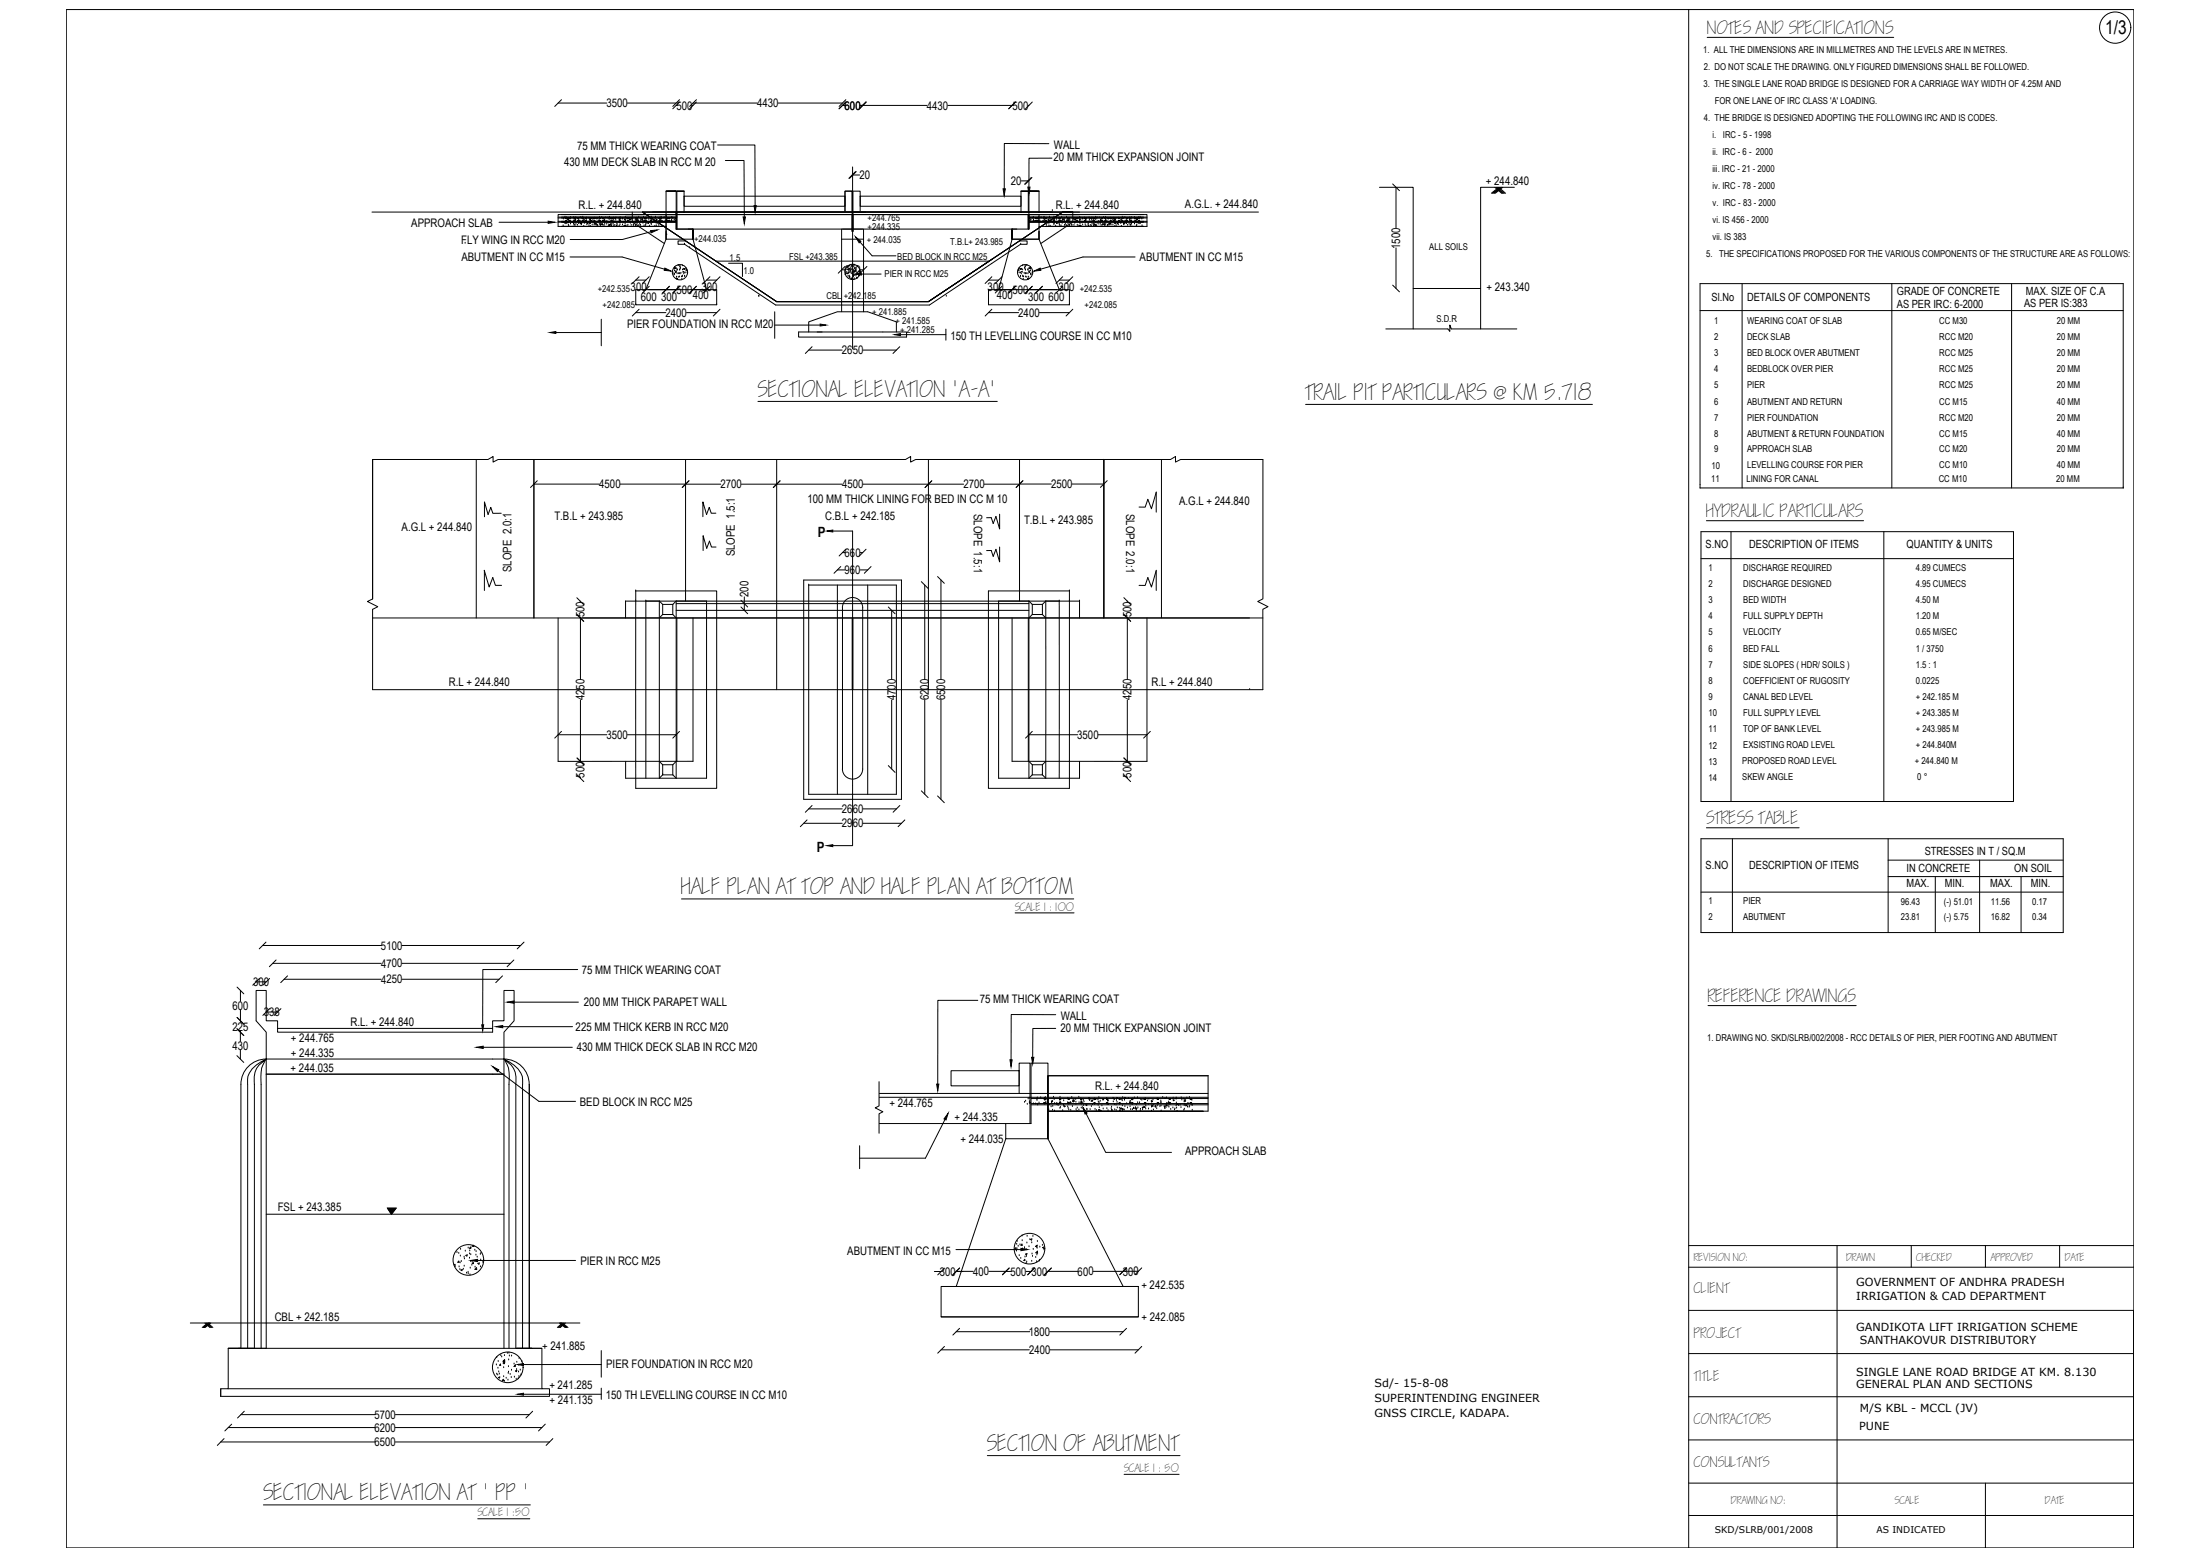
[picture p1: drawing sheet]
<svg xmlns="http://www.w3.org/2000/svg" width="1189mm" height="841mm" viewBox="0 0 1189 841" stroke-linecap="round" stroke-linejoin="round" font-family="sans-serif">
<!-- layer: MAIN -->
<g fill="none" stroke="#000" stroke-width=".54">
<path d="M913 5v831M923 20h100M302 56h26M303 54l-3 3M339 56h26M365 57h1M367 55l-3 4M367 54l-3 3M374 57h.1M374 56h35M376 55l-3 4M376 54l-3 3"/>
<path d="M421 56h34M455 57h2M457 55l-4 4M457 54l-4 3M465 57h36M468 55l-4 4M512 57h35M549 55l-4 4M556 57h.1M558 55l-4 4M388 78h20v33M567 78h-24v24"/>
<path d="M392 87h10v30M461 95h4M461 90v98M462 93l-3 3M463 93l-4 3M552 98h4M557 96l-3 4M558 96l-4 4M568 85h-12v16M753 99l3 4M201 115h479M302 117h64"/>
<path d="M302 118h63M302 120h63M303 116h158M304 118h.1M305 117h.1M306 120h.1M306 118h.1M307 118h.1M307 119v-1v1zM307 120h.1M308 118h.1M308 117h.1"/>
<path d="M310 120h.1M310 119h.1M310 118h.1M311 118h.1M312 120h.1M313 119h.1M313 119v1zM313 120h.1M314 118h.1M314 120h.1M315 117h.1M316 119h.1"/>
<path d="M317 118h.1M318 118h.1M319 119h.1M320 118h.1M320 120h.1M320 119h.1M321 120h.1M321 118h.1M322 118h.1M323 118h.1M323 119h.1M324 119h.1"/>
<path d="M324 117h.1M325 118h.1M326 118h.1M326 120h.1M326 119h.1M326 119h1zM327 119h.1M327 118h.1M328 120h.1M329 117h.1M329 118h.1M330 119h.1"/>
<path d="M330 118h.1M331 117h.1M331 119h.1M332 118h.1M332 120h.1M333 118h.1M333 119h.1M334 120h1zM335 119h.1M335 120h.1M335 118h.1M336 118h.1"/>
<path d="M337 119h.1M338 119h.1M338 117h.1M338 118h.1M339 118h.1M340 118h.1M340 120h.1M340 119h.1M340 118v1zM341 119h.1M341 118v-1zM341 118h.1"/>
<path d="M342 118h.1M342 115v5l17 12M343 119h.1M344 118h.1M344 119h.1M345 119h.1M345 117h.1M346 120h.1M346 119h.1M346 118h.1M347 118v1M347 119h.1"/>
<path d="M347 115l73 48M347 116h-9h9M347 118v1zM348 117h.1M348 119h.1M349 119h.1M349 118h.1M351 119h.1M352 119h.1M352 117h.1M352 118h.1M352 119v1z"/>
<path d="M353 120v-1zM353 115h216M354 120h.1M354 118h.1M354 117h.1M355 119h.1M356 120h.1M357 119h.1M357 117h.1M357 118h.1M357 120h.1M358 120h.1"/>
<path d="M359 117h.1M360 119h.1M360 116v13h14l8 27M360 120h.1M360 118h.1M361 120h.1M361 103h4h-5v26l-11 27M363 119h.1M363 118h.1M364 120h.1M364 119h.1M365 119h.1"/>
<path d="M365 115v9h9v5v-5M365 103h-5h5v13h-63v6h58M366 103h4h-4v21M370 106h87v5h-87zM370 103v12M461 114v-11h-4v11v-11h4v22M461 116v9M461 103h4v11M461 116h157M465 106h87v5h-87zM552 103v12M556 103h-4h4v12"/>
<path d="M556 116v8M556 117h64M556 116v8h-9M556 103h5h-5v13M556 116h64v6h-59M556 118h64M556 120h64M557 119h.1M558 120h.1M558 118h.1M558 119h.1M559 119h.1"/>
<path d="M560 120h.1M560 103h-4h5v12M561 120h.1M561 118h.1M561 120h1M561 116v13h-14M562 119h.1M563 117h.1M564 120h.1M564 118h.1M564 117h.1M564 119h.1"/>
<path d="M565 120h.1M566 119h1zM566 119h.1M567 119h.1M567 117h.1M567 118h.1M568 120h.1M568 119l1 1h-1zM569 114h.1M569 119l1 1zM569 119h.1M569 118h.1"/>
<path d="M570 117h.1M570 119h.1M571 119h.1M572 118h.1M572 119h.1M573 119h.1M574 117h.1M574 118l1 1h-1zM574 116h9h-9M574 119h.1M574 118v1M575 118h.1"/>
<path d="M575 120h.1M575 119h.1M576 117h.1M576 119h.1M577 118h.1M577 119h.1M578 119h.1M578 118h.1M579 120h.1M580 118h.1M580 115v5l-18 12M580 117v1z"/>
<path d="M581 119h.1M581 118v1zM581 120h.1M582 118h.1M583 118h.1M583 119h.1M583 115h-9h6h-6l-72 48M583 117h.1M584 119h.1M585 118h.1M586 118h.1M586 120h.1"/>
<path d="M587 120h.1M587 119h.1M589 118h.1M589 119h.1M589 120h.1M590 118h.1M590 117h.1M590 119h.1M592 118h.1M592 119h.1M592 117h.1M593 118h.1"/>
<path d="M593 117h.1M594 120h.1M594 118h.1M595 119h.1M596 118h.1M596 120h.1M597 117h.1M597 119h.1M598 119h.1M599 118h.1M600 118h.1M600 120h.1"/>
<path d="M601 119h.1M601 120h.1M601 118h.1M602 119h.1M602 119h1zM603 119h.1M603 118h.1M604 118h.1M606 119h.1M606 117h.1M607 118h.1M608 120h.1"/>
<path d="M608 118h.1M608 119l1 1zM609 119h.1M609 120h.1M610 118h.1M610 118h1zM611 118h.1M611 119h.1M612 120h.1M613 117h.1M613 118h.1M614 118h.1"/>
<path d="M614 120h.1M614 118l1 1zM615 118h.1M616 119v1zM616 117h.1M617 118h.1M745 101h19v77M754 101v22M806 104l4-3 4 3M808 101l4 3M808 101l4 4M809 101l4 3"/>
<path d="M811 101l-4 3M812 101l-4 3M818 101h-18v77M251 131h.1M270 120h26M304 120h.1M304 122h.1M305 121h.1M306 121h.1M307 122h.1M308 139h28l23 6M308 121h.1"/>
<path d="M309 120h.1M310 122h.1M310 121h.1M311 121h.1M311 122h.1M312 122h.1M313 121h.1M314 121h.1M314 121v-1zM315 122h.1M316 120h.1M316 121h.1"/>
<path d="M317 120h.1M317 121h.1M318 121h.1M318 120h.1M318 122h.1M319 120v1l-1-1zM319 121h.1M319 122h.1M320 121h.1M321 121h.1M322 121h.1M322 122h.1"/>
<path d="M323 122h.1M324 121h.1M324 121h1zM324 122h.1M324 120h.1M325 121h.1M326 122h.1M327 121h.1M328 121h.1M329 121h.1M329 122h.1M329 120h.1"/>
<path d="M330 121h.1M330 122h1M331 121h.1M332 122h.1M333 122h.1M333 121h.1M335 122h.1M335 121h.1M336 121h.1M337 120h.1M337 122h.1M338 122h.1"/>
<path d="M338 121h.1M338 120h.1M339 122h.1M341 121h.1M341 122h.1M342 120h1zM342 122h.1M343 122h.1M343 120h.1M344 121h.1M345 122h.1M345 122h1"/>
<path d="M346 121h.1M346 122h.1M347 121h.1M348 122h.1M349 122h.1M349 121h.1M350 121h.1M351 121h.1M351 120h.1M351 122h.1M352 125l-16 4h-28M352 121h.1"/>
<path d="M353 120h.1M354 122h.1M355 121h.1M355 122h.1M356 122h.1M360 122h-57h57M360 127h.1M370 132h.1M371 130h-5v2h4M372 124h178M373 134h.1M455 124v44"/>
<path d="M455 129h12M465 131l6 7h13M467 124v44M536 140l-34 23 72-48h-227l73 48M547 124v5v-5M547 129h14v-4v4l11 27M547 129l-7 27M551 130h4v2h-4l-49 33h-83l-49-33M552 132h.1M565 122h.1M566 121h.1M567 122h.1"/>
<path d="M567 121h.1M568 122h.1M569 120h.1M569 121h.1M570 121h.1M570 122h.1M571 120h.1M571 121h.1M572 121h.1M573 122h.1M574 121h.1M575 122h.1"/>
<path d="M576 122h.1M576 121h.1M577 121h.1M578 121h.1M578 120h.1M578 122h.1M579 122h.1M580 122h.1M581 121h.1M582 122h.1M583 122h.1M583 120h.1"/>
<path d="M583 122h1zM584 122h.1M584 121h.1M585 120h.1M585 121h.1M586 121h.1M587 122h.1M588 121h.1M588 122h.1M589 122h.1M590 120h.1M590 122h.1"/>
<path d="M590 121h.1M591 121h.1M591 122h.1M591 121h1zM592 120h.1M592 122h.1M592 121h.1M593 122h.1M593 121h.1M594 121h.1M595 121h.1M595 122h.1"/>
<path d="M596 122h.1M596 121h.1M597 121h.1M597 120h.1M597 122h.1M598 121h.1M598 122h.1M599 121h1zM599 122h.1M600 121h.1M601 121h.1M602 121h.1"/>
<path d="M602 122h.1M603 121h.1M603 120v1zM603 120h.1M603 122h.1M604 120h.1M604 121h.1M605 120h.1M605 121h.1M606 120h.1M606 122h.1M607 120v1z"/>
<path d="M607 121h.1M608 121h.1M609 121h.1M609 122h.1M610 121h.1M611 122h.1M611 121h.1M611 120h.1M612 122h.1M613 120h.1M613 121h.1M613 139h-28l-23 6"/>
<path d="M614 122h.1M615 120h.1M615 121h.1M616 121h.1M617 120h.1M617 122h.1M754 134v22M344 156h43v9h-43zM344 151h5M345 149l-3 4M351 155l-4 3M351 149l-4 4"/>
<path d="M362 155l-4 3M364 148h.1M364 149h.1M365 146h.1M365 145h.1M365 148h.1M365 147h.1M366 151h.1M366 150h.1M366 148h.1M366 146h.1M366 150v1z"/>
<path d="M367 150h.1M367 148h.1M367 143h-1M367 155l-3 3M367 146h.1M367 144h.1M368 145h.1M368 148h.1M368 149h1zM368 151h.1M369 144h.1M369 149h.1"/>
<path d="M369 146h.1M369 147h.1M369 145h.1M369 148h.1M370 145h.1M370 149h.1M370 147h.1M370 146h.1M371 145h.1M371 147h.1M371 146v-1v1zM376 155l-3 3"/>
<path d="M382 151h5M384 155l-4 3M384 149l-4 4M387 141h148M389 149l-4 4M394 142h7v7M455 146h2M457 144l-4 4M457 148h.1M458 147h.1M458 144h.1M458 148h.1"/>
<path d="M458 146v-1zM458 149h.1M459 146h.1M459 149h.1M459 147h.1M459 145h.1M459 144h.1M459 149v1zM460 150h.1M460 145h.1M460 143h.1M460 144h.1"/>
<path d="M461 147h.1M461 144h.1M461 151h.1M461 146h.1M461 149h.1M461 148v1zM461 143h.1M462 151h.1M462 149h.1M462 147h.1M462 145h.1M462 143h.1"/>
<path d="M462 146h.1M463 149h.1M463 150h.1M463 144h.1M463 147h.1M464 149h.1M464 147h.1M464 148h.1M465 146h2M465 148h11M468 144l-3 4M534 151h6"/>
<path d="M536 149l-4 4M538 156h40v9h-44v-9h13M541 155l-3 3M541 149l-3 4M549 155l-4 3M550 147h.1M550 145l1 1zM551 147h.1M551 145h.1M551 146h.1M551 149h.1M551 145h1z"/>
<path d="M552 148h.1M552 145h.1M552 147h.1M553 146h.1M553 144h.1M553 149h.1M553 151h.1M553 148h.1M554 145h.1M554 144h.1M554 148h.1M554 146h.1"/>
<path d="M554 150h.1M555 143h.1M555 148h.1M555 150h.1M555 150l1 1zM555 146h.1M556 148h.1M556 146h.1M556 151h-1M556 150h.1M556 151h.1M556 147h.1"/>
<path d="M557 145h-1M557 145h.1M557 148h.1M557 146h.1M557 149h.1M558 148h.1M558 155l-4 3M563 155l-3 3M572 151h6M574 155l-3 3M574 149l-3 4M580 149l-4 4"/>
<path d="M753 154l3 4M764 156h36M919 153h228v111h-228zM941 153v111M1022 153v111M1087 153v111M300 180h25M325 172v15M344 169h16M344 165h.1M345 167l-3 4M371 169h16"/>
<path d="M387 165h.1M389 167l-4 4M410 160h.1M419 176h24M419 168v15M420 163l-73-48h227l-72 48M420 163h82M432 179h58v3h-58zM437 179v-5a56 56 0 0 1 32-6l15 6v5M511 178v6M511 160h.1M534 165h.1"/>
<path d="M534 169h16M536 167l-4 4M562 169h16M578 165h.1M580 167l-4 4M749 178h33l1 1v-3l1 2h36M919 168h228M437 189h18M439 187l-4 4M466 189h18M486 187l-3 4M487 181h24"/>
<path d="M410 217h129M706 218h155M201 248h63l2-1v3l3-2h220l3-1v3l3-2h138l2-1v3l3-2h44v75l-2 2 5 3-3 1v44h-481v-44l3-1-5-3 2-1M257 248v86M289 248v86M290 260l-3 3M370 248v77M372 260l-3 3M420 248v125M422 260l-4 3M502 248v125M504 260l-4 3"/>
<path d="M551 248v77M553 260l-4 3M596 248v86M598 260l-3 3M628 248v86M271 277h-5l-1-3-1 4-2-7v8M289 261h35M335 261h36M370 262h19M387 277h-3l-1-3-1 4-2-7v8M401 262h54M466 262h55"/>
<path d="M532 262h19M540 278v8l-2-7-1 4-1-3h-3M551 261h17M579 261h17M625 266v11M625 266l-3 9-2-5-1 4h-3M919 262h.1M1147 264h.1M387 295h-3l-1-3-1 4-2-7v8M450 287h11v170h-11M455 298h2M457 297l-4 3"/>
<path d="M465 298h1M468 297l-4 3M540 295v9l-2-7-1 4-1-4h-3M919 287h169v146h-169zM922 281h85M935 287v146M1018 287v146M262 308l2 9 2-5 2 4h3M262 308v11M344 319h43v53M344 319v107h43v-53M344 319h.1"/>
<path d="M434 313h53v119h-53zM437 316h.1M437 316h47v113h-47zM453 316v113M453 308h4M454 306l-3 4M465 308h4M469 316v113M471 306l-4 4M498 314l4 4M500 316v51M507 311l3 4"/>
<path d="M508 313v54M578 319h-44v53M578 319v107h-44v-53M578 319h.1M625 308v11M625 308l-3 9-2-5-1 4h-3M919 302h169M201 324v-76v76M201 334h481M312 323l3 4M312 332l3 4M314 325h.1"/>
<path d="M314 333v34M344 325h.1M349 325h.1M349 325v95M358 326h6M358 326v6M358 332h6M358 326l-2-1v95l2-1M358 332l-2 2M364 326v6M364 326l1-1v95l-1-1M364 332l1 2"/>
<path d="M365 330h191M365 326h191M366 334v77M374 334v77h-72v-77M382 325v95h-44v-9M400 328l4 4M400 324l4 4M402 322v8M457 324a5 5 0 0 1 6-1 5 5 0 0 1 3 5v87a5 5 0 0 1-5 6 5 5 0 0 1-6-6v-87l1-2zM461 334v39M480 328l4 4M482 330v37"/>
<path d="M540 325v95h43v-9M547 334v77h73v-77M556 334v77M558 326h5M558 326v6M558 326l-2-1v95l2-1M558 332h5M558 332l-2 2M563 326v6M563 326l2-1v47M563 332l2 2M572 325h.1"/>
<path d="M572 325v47M578 325h.1M583 325h.1M583 325h-245v9M583 325v9M607 323l4 3M607 332l4 4M609 325h.1M609 333v34M314 378v34M482 378v37M500 378v51"/>
<path d="M508 378v54M565 373v47l-2-1M572 373v47M609 378v34M675 372h.1M302 397h26M303 395l-3 4M339 397h26M367 395l-3 4M556 397h26M558 395l-4 4M593 397h27"/>
<path d="M622 395l-4 4M312 409l3 4M312 419l3 3M314 420h.1M356 411l2 2M358 419h.1M358 413v6M358 413h6M358 419h6M364 413v6M365 411l-1 2M480 414l4 3"/>
<path d="M556 411l2 2M558 413v6M558 413h5M558 419h5M563 419h.1M563 413v6M565 411l-2 2M607 409l4 4M607 419l4 3M609 420h.1M437 437h18M439 435l-4 4"/>
<path d="M466 437h18M486 435l-3 4M498 427l4 4M507 430l3 4M434 445h21M436 443l-4 4M466 445h21M489 443l-4 4M919 453h196v51h-196zM922 447h50M936 453v51M1020 453v51"/>
<path d="M1020 473h95M1020 465h95M1046 473v31M1070 465v39M1092 473v31M368 486h212M549 493h31M919 482h196M142 511h64M144 509l-4 4M149 519l-3 3M217 511h64"/>
<path d="M278 519l-4 3M283 509l-4 4M128 533l4 4M130 535v6M138 535h6v16h6v7h116v-7h6v-16h6v16l-6 7v14h-128v-14l-6-7zM138 530h6M140 529l-3 3M146 529l-4 3M147 520h59M154 529h52M155 527l-3 4M217 529h53"/>
<path d="M217 520h59M272 527l-4 4M312 524h-51v30M128 556l4 3-4-3M128 550l4 3M130 558v4M130 546v6M130 557v1M144 547h6M146 545l-4 3M150 555h116M152 545l-4 3"/>
<path d="M272 555h37M278 541h35M528 540h-21v46M570 548h-24v24M570 555l-12 1v15M923 543h80M128 570l4 4M130 567v5M144 572a14 14 0 0 0-14 14v142h-7v22h-4v4M144 572v156h-21h170M144 572a16 16 0 0 0-3 14v142M261 566h48"/>
<path d="M269 578l22 17h20M272 572a14 14 0 0 1 14 14v142h7v22h4v4h-178M272 572a16 16 0 0 1 3 14v142M272 572v156M514 578h37v9h-37zM266 580h-122h128M475 584v13l-2 1 4 3-2 1v10M475 593h178M475 591h178M551 591v-17h6v33M554 595h.1M555 597h.1"/>
<path d="M556 594h.1M556 593h.1M556 596h.1M556 595h.1M556 595l1 1zM557 593h96M557 596h96M557 597h96M558 596h.1M560 596h.1M560 594h.1M561 593h.1"/>
<path d="M561 597h.1M561 596h.1M562 593h.1M564 596h.1M564 593h.1M565 594h.1M565 596h.1M565 593h.1M565 595h.1M566 591v24v-24M566 581h87M567 596v1z"/>
<path d="M567 596h.1M567 599h.1M568 598h.1M568 595h1M568 596h.1M569 595h.1M569 600h.1M569 598h.1M569 593h.1M570 594h.1M570 596h.1M571 596h1h-1z"/>
<path d="M572 597h.1M572 596h1zM573 596h.1M573 594h.1M573 599h.1M573 593h.1M573 595h.1M573 598h.1M574 600h.1M575 597h.1M575 595h.1M575 598h.1"/>
<path d="M575 597l1 1zM577 598h.1M577 596h.1M577 593h.1M577 599h.1M578 600h.1M578 595l1 1zM579 600h.1M579 593h.1M580 598h.1M580 594v1zM580 594h1z"/>
<path d="M580 595h.1M581 594h.1M581 597h.1M581 595h.1M582 599h.1M583 593h.1M583 600h.1M583 596h.1M584 594h.1M584 595h1zM584 599h.1M585 596h.1"/>
<path d="M585 599h.1M585 594h.1M586 597h.1M586 600h.1M586 595h.1M587 597h.1M587 599h.1M588 593h.1M588 594h1v-1l-1 1M589 594h.1M589 599h.1M590 595h.1"/>
<path d="M590 598h.1M590 594l1 1zM590 597h.1M591 594h.1M592 593v1zM592 599h.1M592 600h.1M593 594h.1M593 597h.1M594 595h.1M594 599v1zM594 593h.1"/>
<path d="M594 596h.1M594 598h.1M595 595h.1M595 597h.1M596 594h.1M596 599h.1M598 593h.1M598 596h.1M598 599h.1M599 595h.1M599 596h.1M599 600h.1"/>
<path d="M601 599h.1M601 598h.1M601 599v1zM601 593h.1M602 595h.1M602 593v1zM602 594h.1M602 597h.1M602 599h.1M603 597h.1M603 600h.1M603 594h.1"/>
<path d="M604 593h.1M604 595h.1M604 598h.1M605 599h.1M606 599h.1M606 594h.1M606 595h.1M607 597h.1M607 599h.1M607 593h.1M608 600h.1M608 594h.1"/>
<path d="M608 593h.1M608 598h.1M609 596h.1M609 598h.1M610 593h.1M610 595l1 1zM611 595h.1M611 598h.1M611 599h.1M612 594h.1M612 597h.1M612 599h.1"/>
<path d="M613 598v1h-1zM613 599h.1M613 593h.1M614 598h.1M614 598v1zM614 597h.1M614 600h.1M615 593h.1M615 596h.1M615 598h.1M616 596h.1M616 599h.1"/>
<path d="M616 594h.1M617 594h.1M617 598h1zM617 599h.1M618 594h.1M618 598h.1M618 598h1h-1M619 594h.1M619 596h.1M619 599h.1M619 597h.1M620 595h.1"/>
<path d="M621 597h.1M621 599h.1M621 594h.1M622 595h.1M622 595h1zM622 598h.1M622 597h1l-1 1zM623 595h.1M623 594h.1M623 597h.1M623 600h.1M624 598h1l-1-1v1"/>
<path d="M624 598h.1M625 599h.1M625 594h.1M625 597h.1M627 598h.1M627 595h.1M627 596h.1M627 597h.1M628 593h.1M629 597l1 1h-1zM629 599h.1M630 599h.1"/>
<path d="M630 593h.1M630 598h.1M630 597h1h-1zM630 596h.1M631 598h.1M631 595l1 1h-1M632 595h.1M632 598h.1M632 596h.1M633 596h.1M633 599h.1M634 598h.1"/>
<path d="M634 593h.1M634 594h1l-1 1zM635 600h.1M635 599h.1M636 594h.1M636 597h.1M636 593h.1M636 596h.1M636 599h.1M636 596v1zM637 597h.1M638 597h.1"/>
<path d="M638 598h.1M638 593h.1M639 594h.1M640 600h.1M640 594h.1M640 595h1l-1-1v1M640 596h.1M640 597h.1M640 599h.1M641 594h.1M641 597h.1M641 593h.1"/>
<path d="M642 598h.1M642 596h.1M643 598h.1M643 593h.1M644 594h.1M644 597h.1M644 600h.1M653 581v19h-87h84M653 581h-87v10v-17h-9v33h-82M465 619v12M511 605l-11 21h-35M543 607v8h23l41 80h8v16h-106v-16h8l27-80"/>
<path d="M570 600h.1M582 600h.1M587 602l11 20h35M594 600h.1M595 600h.1M605 600h1M607 600h.1M616 600h.1M622 600h.1M627 600h.1M636 600h.1M144 656h128"/>
<path d="M209 653h5l-2 3zM247 677h.1M248 677h.1M249 678h.1M249 675h.1M251 679h.1M251 676h.1M252 678h.1M253 674h.1M254 680h.1M254 677h.1M254 676h.1"/>
<path d="M254 674h.1M254 678h.1M255 674h.1M256 673h-1h1M257 675h.1M257 678h.1M257 676h.1M258 679h.1M260 678h.1M260 677h.1M517 675h35M548 675l1-1v1h-1"/>
<path d="M549 676h.1M549 672h.1M550 674h.1M550 671h.1M550 673h.1M551 678h.1M551 672h.1M552 680h.1M552 668h.1M552 670h.1M552 673v-1v1M553 675h.1"/>
<path d="M554 674h.1M554 675h.1M554 679h.1M554 677h1v1zM555 679h.1M555 675h.1M555 671h.1M555 668h.1M556 673h.1M557 670h.1M557 669h1l-1 1zM558 671h.1"/>
<path d="M558 677h.1M558 679h.1M558 668h.1M558 675h.1M560 679h.1M560 673h.1M560 674h.1M560 678h.1M560 677h.1M561 673h.1M561 671h.1M561 676v1h-1z"/>
<path d="M562 674h.1M563 673h.1M563 674h1zM564 675h.1M913 673h240M993 673v163M1033 673v11M1073 673v11M1113 673v11M246 683v1M248 682h-1l1-1v1M248 684h.1"/>
<path d="M249 686h.1M249 682h.1M249 686h1zM249 681h.1M250 686h.1M251 684h.1M251 680h.1M252 688h.1M253 687h.1M253 688h.1M254 689h.1M254 685h.1"/>
<path d="M254 681h.1M255 683h.1M255 682h.1M256 682h-1l1 1v-1M257 684h.1M257 685v1h1v-1M258 681h53M258 682h1v1zM260 684h.1M260 681h.1M261 682h.1M505 687h4"/>
<path d="M510 685l-3 4M517 695h98M519 685l-4 4M526 687h-9M534 687h12M545 685l-3 4M554 680v1h-1zM554 687h4M555 682h.1M558 681h.1M559 685l-4 4M560 682h.1"/>
<path d="M562 681h-1M562 681h.1M568 685l-4 4M582 687h-16M591 687h16M607 687h8M609 685l-4 4M617 685l-4 4M913 684h240M103 715h210M109 717l3-2 3 2M111 715l3 2"/>
<path d="M112 715l3 2M113 715l-3 2M114 715l-3 2M301 717l3-2 3 2M302 715l3 2M303 715l3 2M304 715l-2 2M305 715l-3 2M306 715l-3 2M509 711h106M517 719h39M519 718l-4 3"/>
<path d="M567 719h40M609 718l-4 3M913 708h240v128v-831h-1117v831h1117M134 728v-142a12 12 0 0 1 7-12l3-2a12 12 0 0 0-7 14v142M268 737h.1M268 733h.1M269 739h.1M269 735h.1M271 737h-1l1 1M271 732h.1M271 733h.1M272 737h.1"/>
<path d="M272 736h1v1zM272 739h.1M273 732h.1M273 734v1h-1zM274 731h.1M275 738h.1M275 735h.1M275 731h.1M275 732h.1M276 732h.1M278 737h.1M278 737v1"/>
<path d="M279 738h.1M279 728v-142a12 12 0 0 0-7-14 14 14 0 0 1 10 14v142M279 740h.1M279 736h.1M280 737h.1M281 734h.1M282 735h.1M283 737h42M325 730v14M509 729h47M510 727l-3 4M567 729h48"/>
<path d="M617 727l-4 4M913 731h240M119 750v4M123 750h170M268 742h.1M269 743h.1M269 744h1zM270 741h.1M270 742h.1M272 745v1h-1zM272 744h.1M273 746h.1"/>
<path d="M274 744h.1M275 745h.1M275 742h.1M275 741h.1M276 742h.1M276 744h.1M276 740h.1M278 744h.1M279 741v-1v1zM279 745h.1M280 745h.1M280 741h.1"/>
<path d="M280 744h.1M281 740h.1M282 743h.1M283 753h42M325 750v6M913 754h240M119 779h83M121 777l-4 4M123 771h79M125 769l-3 4M130 764h73M132 762l-4 4"/>
<path d="M214 779h83M214 771h79M214 764h72M288 762l-4 4M295 769l-4 4M299 777l-4 4M913 778h240M534 786h104M607 796h30M142 813h145M913 819h240M913 801h240"/>
<path d="M1073 801v35M258 820h28"/>
<circle cx="1143" cy="15" r="8"/>
<circle cx="367" cy="147" r="4"/>
<circle cx="461" cy="147" r="4"/>
<circle cx="554" cy="147" r="4"/>
<circle cx="556" cy="674" r="8"/>
<circle cx="253" cy="681" r="8"/>
<circle cx="274" cy="739" r="8"/>
</g>
<g fill="#000" stroke="#000" stroke-width=".54">
<path d="M296 119l4 1-4 1zM402 117h1l-1 4zM407 111h2l-1 4zM542 102h1v4zM555 101h2l-1 4zM352 125l3-1-3 2zM462 128l3 2-1 1zM359 145l4 1h-4zM462 148h3v1zM559 146l3-1v1zM297 180l3-1v1zM443 175l3 1h-3z"/>
<path d="M483 181l4-1v1zM447 287l3-1v1zM447 457l3-1v1zM260 554h1v3zM268 555l4-1v1zM274 541h4v1zM257 566l4-1v1zM266 576l4 2-1 1zM546 572h1l-1 4zM557 571h2l-1 4zM506 586h1v3zM512 601l-1 4-1-1z"/>
<path d="M585 598l2 3-1 1zM209 653h5l-2 3zM552 674l3 1-3 1zM254 681l4-1v1zM280 737h3v1zM280 753h3v1z"/>
</g>
<g font-size="11.3">
<text x="410" y="214">SECTIONAL ELEVATION 'A-A'</text>
<text x="706" y="216">TRAIL PIT PARTICULARS @ KM 5.718</text>
<text x="368" y="483">HALF PLAN AT TOP AND HALF PLAN AT BOTTOM</text>
<text x="534" y="784">SECTION OF ABUTMENT</text>
<text x="142" y="810">SECTIONAL ELEVATION AT ' PP '</text>
</g>
<text font-size="10.2" x="1138" y="18">1/3</text>
<g font-size="9.1">
<text x="923" y="18">NOTES AND SPECIFICATIONS</text>
<text x="922" y="279">HYDRAULIC PARTICULARS</text>
<text x="922" y="445">STRESS TABLE</text>
<text x="923" y="541">REFERENCE DRAWINGS</text>
</g>
<g font-size="7.6">
<text x="442" y="290">P</text>
<text x="441" y="460">P</text>
</g>
<g font-size="7.3">
<text x="915" y="698">CLIENT</text>
<text x="915" y="723">PROJECT</text>
<text x="915" y="746">TITLE</text>
<text x="915" y="769">CONTRACTORS</text>
<text x="915" y="793">CONSULTANTS</text>
</g>
<g font-size="6.4">
<text x="328" y="58">3500</text>
<text x="366" y="59">500</text>
<text x="409" y="58">4430</text>
<text x="456" y="59">600</text>
<text x="501" y="59">4430</text>
<text x="547" y="59">500</text>
<text x="312" y="81">75 MM THICK WEARING COAT</text>
<text x="570" y="80">WALL</text>
<text x="305" y="89">430 MM DECK SLAB IN RCC M 20</text>
<text x="569" y="87">20 MM THICK EXPANSION JOINT</text>
<text x="464" y="97">20</text>
<text x="546" y="100">20</text>
<text x="803" y="100">+ 244.840</text>
<text x="313" y="113">R.L. + 244.840</text>
<text x="570" y="113">R.L. + 244.840</text>
<text x="640" y="112">A.G.L. + 244.840</text>
<text x="222" y="123">APPROACH SLAB</text>
<text x="249" y="132">FLY WING IN RCC M20</text>
<text x="757" y="134" transform="rotate(-90 757 134)">1500</text>
<text x="249" y="141">ABUTMENT IN CC M15</text>
<text x="616" y="141">ABUTMENT IN CC M15</text>
<text x="456" y="148">660</text>
<text x="341" y="157">300</text>
<text x="366" y="159">500</text>
<text x="374" y="162">400</text>
<text x="379" y="157">300</text>
<text x="534" y="157">300</text>
<text x="539" y="162">400</text>
<text x="547" y="159">500</text>
<text x="572" y="157">300</text>
<text x="803" y="157">+ 243.340</text>
<text x="346" y="163">600</text>
<text x="357" y="163">300</text>
<text x="556" y="163">300</text>
<text x="567" y="163">600</text>
<text x="360" y="171">2400</text>
<text x="550" y="171">2400</text>
<text x="339" y="177">PIER FOUNDATION IN RCC M20</text>
<text x="514" y="184">150 TH LEVELLING COURSE IN CC M10</text>
<text x="455" y="191">2650</text>
<text x="324" y="264">4500</text>
<text x="389" y="264">2700</text>
<text x="455" y="264">4500</text>
<text x="521" y="264">2700</text>
<text x="568" y="264">2500</text>
<text x="436" y="272">100 MM THICK LINING FOR BED IN CC M 10</text>
<text x="637" y="273">A.G.L + 244.840</text>
<text x="300" y="281">T.B.L + 243.985</text>
<text x="446" y="281">C.B.L + 242.185</text>
<text x="526" y="278" transform="rotate(90 526 278)">SLOPE 1.5:1</text>
<text x="609" y="278" transform="rotate(90 609 278)">SLOPE 2.0:1</text>
<text x="217" y="287">A.G.L + 244.840</text>
<text x="553" y="283">T.B.L + 243.985</text>
<text x="397" y="301" transform="rotate(-90 397 301)">SLOPE 1.5:1</text>
<text x="456" y="301">660</text>
<text x="276" y="309" transform="rotate(-90 276 309)">SLOPE 2.0:1</text>
<text x="456" y="310">960</text>
<text x="404" y="323" transform="rotate(-90 404 323)">200</text>
<text x="316" y="334" transform="rotate(-90 316 334)">500</text>
<text x="611" y="334" transform="rotate(-90 611 334)">500</text>
<text x="243" y="370">R.L + 244.840</text>
<text x="622" y="370">R.L + 244.840</text>
<text x="316" y="378" transform="rotate(-90 316 378)">4250</text>
<text x="484" y="378" transform="rotate(-90 484 378)">4700</text>
<text x="502" y="378" transform="rotate(-90 502 378)">6200</text>
<text x="511" y="378" transform="rotate(-90 511 378)">6500</text>
<text x="611" y="378" transform="rotate(-90 611 378)">4250</text>
<text x="328" y="399">3500</text>
<text x="582" y="399">3500</text>
<text x="316" y="420" transform="rotate(-90 316 420)">500</text>
<text x="611" y="420" transform="rotate(-90 611 420)">500</text>
<text x="455" y="439">2660</text>
<text x="455" y="447">2960</text>
<text x="206" y="513" transform="rotate(-1 206 513)">5100</text>
<text x="206" y="523" transform="rotate(-1 206 523)">4700</text>
<text x="314" y="526">75 MM THICK WEARING COAT</text>
<text x="137" y="533">300</text>
<text x="206" y="531" transform="rotate(-1 206 531)">4250</text>
<text x="126" y="546" transform="rotate(-1 126 546)">600</text>
<text x="316" y="543">200 MM THICK PARAPET WALL</text>
<text x="529" y="542">75 MM THICK WEARING COAT</text>
<text x="143" y="549">338</text>
<text x="573" y="551">WALL</text>
<text x="126" y="557" transform="rotate(-1 126 557)">225</text>
<text x="189" y="554">R.L. + 244.840</text>
<text x="311" y="557">225 MM THICK KERB IN RCC M20</text>
<text x="573" y="558">20 MM THICK EXPANSION JOINT</text>
<text x="157" y="563">+ 244.765</text>
<text x="126" y="567" transform="rotate(-1 126 567)">430</text>
<text x="312" y="568">430 MM THICK DECK SLAB IN RCC M20</text>
<text x="157" y="571">+ 244.335</text>
<text x="157" y="579">+ 244.035</text>
<text x="592" y="589">R.L. + 244.840</text>
<text x="313" y="598">BED BLOCK IN RCC M25</text>
<text x="481" y="598">+ 244.765</text>
<text x="516" y="606">+ 244.335</text>
<text x="519" y="618">+ 244.035</text>
<text x="640" y="624">APPROACH SLAB</text>
<text x="150" y="654">FSL + 243.385</text>
<text x="458" y="678">ABUTMENT IN CC M15</text>
<text x="314" y="683">PIER IN RCC M25</text>
<text x="508" y="689" transform="rotate(-1 508 689)">300</text>
<text x="526" y="689" transform="rotate(-1 526 689)">400</text>
<text x="546" y="689" transform="rotate(-1 546 689)">500</text>
<text x="557" y="689" transform="rotate(-1 557 689)">300</text>
<text x="582" y="689" transform="rotate(-1 582 689)">600</text>
<text x="607" y="689" transform="rotate(-1 607 689)">300</text>
<text x="617" y="696">+ 242.535</text>
<text x="148" y="714">CBL + 242.185</text>
<text x="617" y="713">+ 242.085</text>
<text x="556" y="722" transform="rotate(-1 556 722)">1800</text>
<text x="293" y="729">+ 241.885</text>
<text x="556" y="731" transform="rotate(-1 556 731)">2400</text>
<text x="328" y="739">PIER FOUNDATION IN RCC M20</text>
<text x="297" y="750">+ 241.285</text>
<text x="327" y="756">150 TH LEVELLING COURSE IN CC M10</text>
<text x="297" y="759">+ 241.135</text>
<text x="202" y="766" transform="rotate(-1 202 766)">5700</text>
<text x="202" y="773" transform="rotate(-1 202 773)">6200</text>
<text x="202" y="781" transform="rotate(-1 202 781)">6500</text>
</g>
<g font-size="6.1">
<text x="1025" y="159">GRADE OF CONCRETE</text>
<text x="1095" y="159">MAX. SIZE OF C.A</text>
<text x="925" y="162">Sl.No</text>
<text x="944" y="162">DETAILS OF COMPONENTS</text>
<text x="1025" y="166">AS PER IRC: 6-2000</text>
<text x="1094" y="166">AS PER IS:383</text>
<text x="922" y="296">S.NO</text>
<text x="945" y="296">DESCRIPTION OF ITEMS</text>
<text x="1030" y="296">QUANTITY &amp; UNITS</text>
<text x="1040" y="462">STRESSES IN T / SQ.M</text>
<text x="922" y="469">S.NO</text>
<text x="945" y="469">DESCRIPTION OF ITEMS</text>
<text x="1030" y="471">IN CONCRETE</text>
<text x="1089" y="471">ON SOIL</text>
<text x="1030" y="479">MAX.</text>
<text x="1051" y="479">MIN.</text>
<text x="1075" y="479">MAX.</text>
<text x="1097" y="479">MIN.</text>
</g>
<g font-size="6">
<text x="1003" y="695">GOVERNMENT OF ANDHRA PRADESH</text>
<text x="1003" y="702">IRRIGATION &amp; CAD DEPARTMENT</text>
<text x="1003" y="719">GANDIKOTA LIFT IRRIGATION SCHEME</text>
<text x="1005" y="726">SANTHAKOVUR DISTRIBUTORY</text>
<text x="1003" y="743">SINGLE LANE ROAD BRIDGE AT KM. 8.130</text>
<text x="743" y="749">Sd/- 15-8-08</text>
<text x="1003" y="750">GENERAL PLAN AND SECTIONS</text>
<text x="743" y="757">SUPERINTENDING ENGINEER</text>
<text x="743" y="766">GNSS CIRCLE, KADAPA.</text>
<text x="1005" y="763">M/S KBL - MCCL (JV)</text>
<text x="1005" y="772">PUNE</text>
</g>
<g font-size="5.7">
<text x="549" y="492">SCALE 1 : 100</text>
<text x="607" y="795">SCALE 1 : 50</text>
<text x="258" y="819">SCALE 1 :50</text>
</g>
<g font-size="5.4">
<text x="915" y="681">REVISION NO:</text>
<text x="998" y="681">DRAWN</text>
<text x="1036" y="681">CHECKED</text>
<text x="1076" y="681">APPROVED</text>
<text x="1116" y="681">DATE</text>
<text x="936" y="812">DRAWING NO:</text>
<text x="1024" y="812">SCALE</text>
<text x="1105" y="812">DATE</text>
</g>
<g font-size="5.1">
<text x="920" y="28">1. ALL THE DIMENSIONS ARE IN MILLMETRES AND THE LEVELS ARE IN METRES.</text>
<text x="921" y="38">2. DO NOT SCALE THE DRAWING. ONLY FIGURED DIMENSIONS SHALL BE FOLLOWED.</text>
<text x="921" y="47">3. THE SINGLE LANE ROAD BRIDGE IS DESIGNED FOR A CARRIAGE WAY WIDTH OF 4.25M AND</text>
<text x="927" y="56">FOR ONE LANE OF IRC CLASS 'A' LOADING.</text>
<text x="921" y="65">4. THE BRIDGE IS DESIGNED ADOPTING THE FOLLOWING IRC AND IS CODES.</text>
<text x="925" y="74">i. IRC - 5 - 1998</text>
<text x="925" y="84">ii. IRC - 6 - 2000</text>
<text x="925" y="93">iii. IRC - 21 - 2000</text>
<text x="925" y="102">iv. IRC - 78 - 2000</text>
<text x="925" y="111">v. IRC - 83 - 2000</text>
<text x="469" y="119">+244.765</text>
<text x="469" y="124">+244.335</text>
<text x="925" y="120">vi. IS 456 - 2000</text>
<text x="375" y="131">+244.035</text>
<text x="468" y="131">+ 244.035</text>
<text x="925" y="130">vii. IS 383</text>
<text x="513" y="133">T.B.L+ 243.985</text>
<text x="772" y="135">ALL SOILS</text>
<text x="394" y="141">1.5</text>
<text x="426" y="140">FSL +243.385</text>
<text x="485" y="141">BED BLOCK IN RCC M25</text>
<text x="922" y="139">5. THE SPECIFICATIONS PROPOSED FOR THE VARIOUS COMPONENTS OF THE STRUCTURE ARE AS FOLLOWS:</text>
<text x="402" y="148">1.0</text>
<text x="478" y="150">PIER IN RCC M25</text>
<text x="323" y="158">+242.535</text>
<text x="447" y="161">CBL +242.185</text>
<text x="583" y="158">+242.535</text>
<text x="326" y="166">+242.085</text>
<text x="586" y="166">+242.085</text>
<text x="471" y="170">+ 241.885</text>
<text x="776" y="174">S.D.R</text>
<text x="484" y="175">+ 241.585</text>
<text x="486" y="180">+ 241.285</text>
<text x="926" y="175">1</text>
<text x="944" y="175">WEARING COAT OF SLAB</text>
<text x="1048" y="175">CC M30</text>
<text x="1111" y="175">20 MM</text>
<text x="926" y="184">2</text>
<text x="944" y="184">DECK SLAB</text>
<text x="1048" y="184">RCC M20</text>
<text x="1111" y="184">20 MM</text>
<text x="926" y="192">3</text>
<text x="944" y="192">BED BLOCK OVER ABUTMENT</text>
<text x="1048" y="192">RCC M25</text>
<text x="1111" y="192">20 MM</text>
<text x="926" y="201">4</text>
<text x="944" y="201">BEDBLOCK OVER PIER</text>
<text x="1048" y="201">RCC M25</text>
<text x="1111" y="201">20 MM</text>
<text x="926" y="210">5</text>
<text x="944" y="210">PIER</text>
<text x="1048" y="210">RCC M25</text>
<text x="1111" y="210">20 MM</text>
<text x="926" y="219">6</text>
<text x="944" y="219">ABUTMENT AND RETURN</text>
<text x="1048" y="219">CC M15</text>
<text x="1111" y="219">40 MM</text>
<text x="926" y="227">7</text>
<text x="944" y="227">PIER FOUNDATION</text>
<text x="1048" y="227">RCC M20</text>
<text x="1111" y="227">20 MM</text>
<text x="926" y="236">8</text>
<text x="944" y="236">ABUTMENT &amp; RETURN FOUNDATION</text>
<text x="1048" y="236">CC M15</text>
<text x="1111" y="236">40 MM</text>
<text x="926" y="244">9</text>
<text x="944" y="244">APPROACH SLAB</text>
<text x="1048" y="244">CC M20</text>
<text x="1111" y="244">20 MM</text>
<text x="925" y="253">10</text>
<text x="944" y="253">LEVELLING COURSE FOR PIER</text>
<text x="1048" y="253">CC M10</text>
<text x="1111" y="253">40 MM</text>
<text x="925" y="261">11</text>
<text x="944" y="260">LINING FOR CANAL</text>
<text x="1048" y="260">CC M10</text>
<text x="1111" y="260">20 MM</text>
<text x="923" y="308">1</text>
<text x="942" y="308">DISCHARGE REQUIRED</text>
<text x="1035" y="308">4.89 CUMECS</text>
<text x="923" y="317">2</text>
<text x="942" y="317">DISCHARGE DESIGNED</text>
<text x="1035" y="317">4.95 CUMECS</text>
<text x="923" y="326">3</text>
<text x="942" y="326">BED WIDTH</text>
<text x="1035" y="326">4.50 M</text>
<text x="923" y="334">4</text>
<text x="942" y="334">FULL SUPPLY DEPTH</text>
<text x="1035" y="334">1.20 M</text>
<text x="923" y="343">5</text>
<text x="942" y="343">VELOCITY</text>
<text x="1035" y="343">0.65 M/SEC</text>
<text x="923" y="352">6</text>
<text x="942" y="352">BED FALL</text>
<text x="1035" y="352">1 / 3750</text>
<text x="923" y="361">7</text>
<text x="942" y="361">SIDE SLOPES ( HDR/ SOILS )</text>
<text x="1035" y="361">1.5 : 1</text>
<text x="923" y="369">8</text>
<text x="942" y="369">COEFFICIENT OF RUGOSITY</text>
<text x="1035" y="369">0.0225</text>
<text x="923" y="378">9</text>
<text x="942" y="378">CANAL BED LEVEL</text>
<text x="1035" y="378">+ 242.185 M</text>
<text x="923" y="387">10</text>
<text x="942" y="387">FULL SUPPLY LEVEL</text>
<text x="1035" y="387">+ 243.385 M</text>
<text x="923" y="396">11</text>
<text x="942" y="396">TOP OF BANK LEVEL</text>
<text x="1035" y="396">+ 243.985 M</text>
<text x="923" y="404">12</text>
<text x="942" y="404">EXSISTING ROAD LEVEL</text>
<text x="1035" y="404">+ 244.840M</text>
<text x="923" y="413">13</text>
<text x="941" y="413">PROPOSED ROAD LEVEL</text>
<text x="1035" y="413">+ 244.840 M</text>
<text x="923" y="422">14</text>
<text x="941" y="421">SKEW ANGLE</text>
<text x="1036" y="421">0 °</text>
<text x="923" y="488">1</text>
<text x="942" y="488">PIER</text>
<text x="1027" y="489">96.43</text>
<text x="1050" y="489">(-) 51.01</text>
<text x="1076" y="489">11.56</text>
<text x="1098" y="489">0.17</text>
<text x="923" y="497">2</text>
<text x="942" y="497">ABUTMENT</text>
<text x="1027" y="497">23.81</text>
<text x="1050" y="497">(-) 5.75</text>
<text x="1076" y="497">16.82</text>
<text x="1098" y="497">0.34</text>
<text x="923" y="562">1. DRAWING NO. SKD/SLRB/002/2008 - RCC DETAILS OF PIER, PIER FOOTING AND ABUTMENT</text>
</g>
<g font-size="5">
<text x="927" y="828">SKD/SLRB/001/2008</text>
<text x="1014" y="828">AS INDICATED</text>
</g>
</svg>
